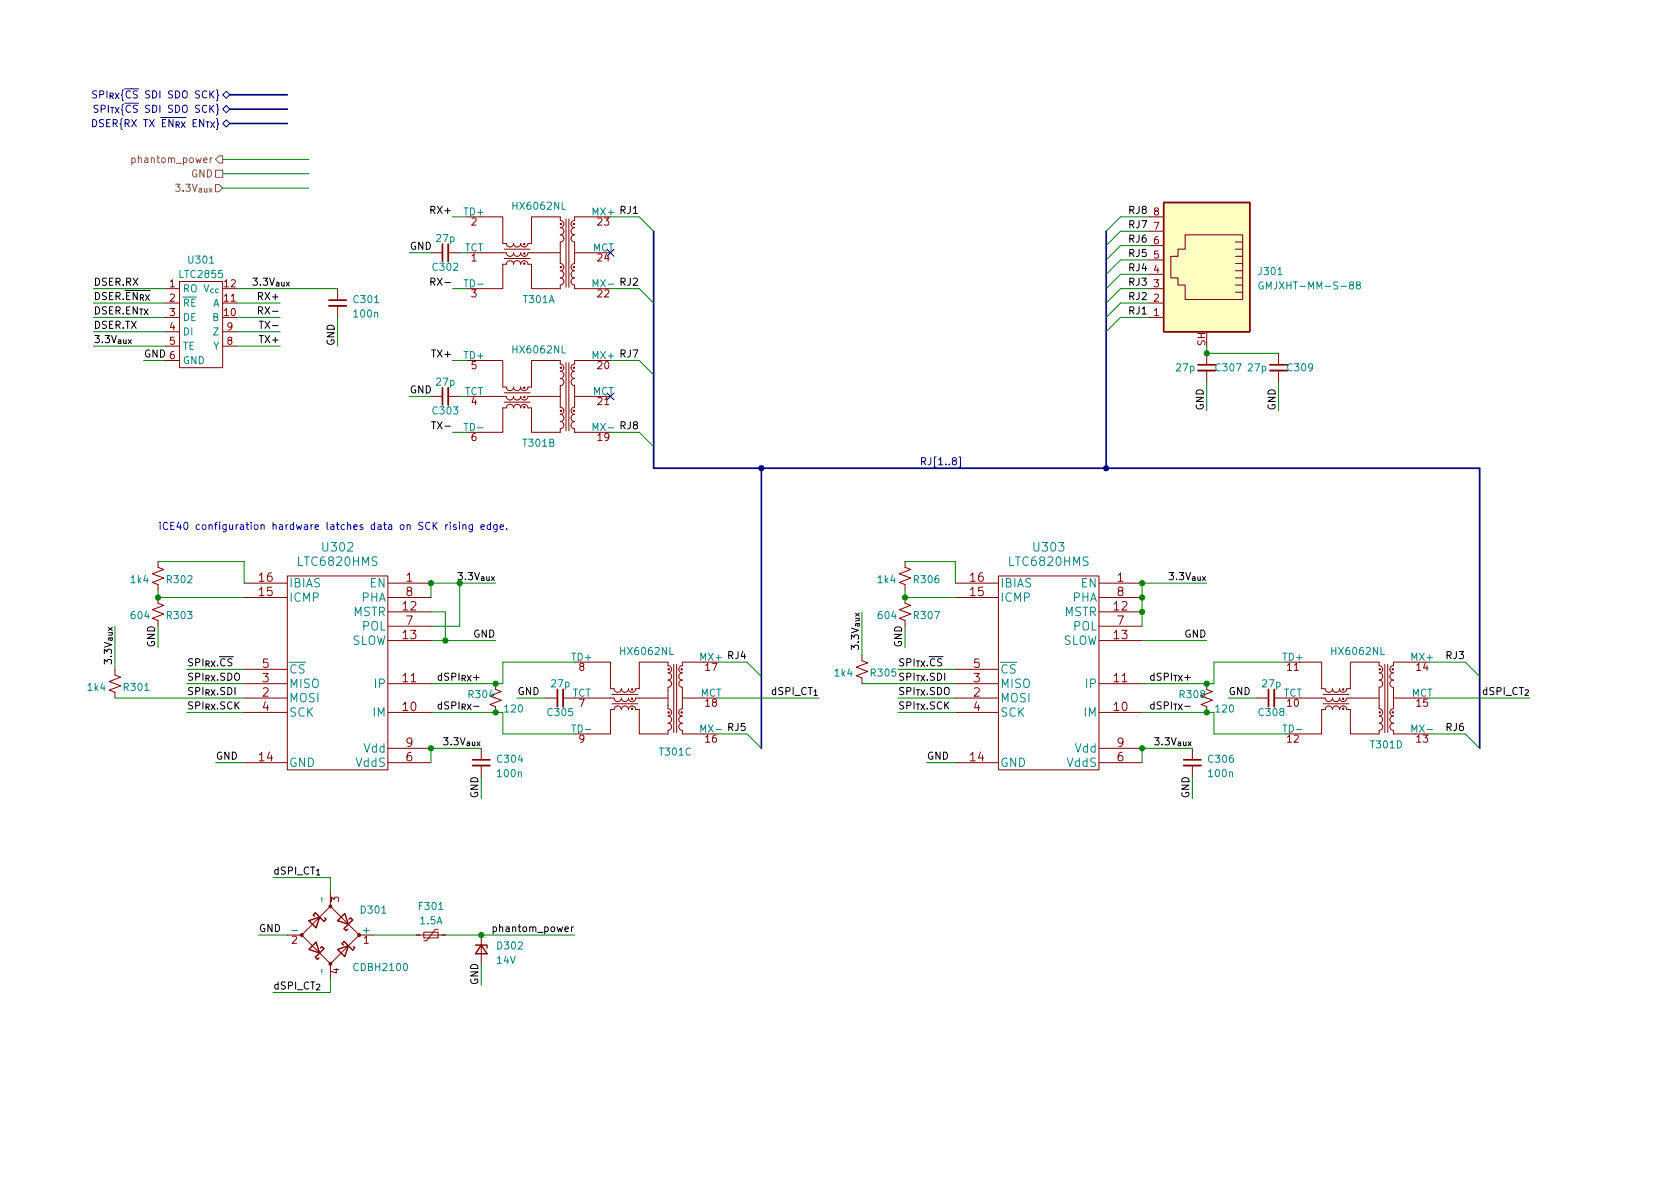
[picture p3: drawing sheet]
<svg xmlns="http://www.w3.org/2000/svg" width="297mm" height="210mm" viewBox="0 0 297 210" stroke-linecap="round" stroke-linejoin="round" font-family="sans-serif">
<path d="M58.2 54.1h3M79.2 43.2v3M79.2 68.6v3M211.8 65.5h3.1M224.5 65.5h3.1M83.6 135.4h3M99.6 121.9v3.1M209.3 135.4h3M225.3 121.9v3.1" fill="none" stroke="#840000" stroke-width=".33"/>
<path d="M58.2 53.1h3M78.2 43.2v3M78.2 68.6v3M211.8 64.5h3.1M224.5 64.5h3.1M83.6 134.4h3M98.6 121.9v3.1M209.3 134.4h3M224.3 121.9v3.1" fill="none" stroke="#840000" stroke-width=".3"/>
<g fill="none" stroke="#840000" stroke-width=".18">
<path d="M85.1 38.3h3.8v4.7l.6 .1a.64 .64 0 0 0 .7 .6 .64 .64 0 0 0 .6-.7 .63 .63 0 0 0 .6 .7 .63 .63 0 0 0 .7-.7 .63 .63 0 0 0 .6 .7 .63 .63 0 0 0 .6-.7h.7v-4.7h5.1v.7a.63 .63 0 0 1 .6 .6 .63 .63 0 0 1-.6 .7 .63 .63 0 0 1 .6 .6 .63 .63 0 0 1-.6 .6 .63 .63 0 0 1 .6 .7 .63 .63 0 0 1-.6 .6v3.8a.64 .64 0 0 1 .6 .7 .64 .64 0 0 1-.6 .6 .63 .63 0 0 1 .6 .6 .63 .63 0 0 1-.6 .6 .63 .63 0 0 1 .6 .7 .63 .63 0 0 1-.6 .6v.6h-5.1v-4.3h-.7a.63 .63 0 0 0-.6-.6 .63 .63 0 0 0-.6 .6 .63 .63 0 0 0-.7-.6 .63 .63 0 0 0-.6 .6 .63 .63 0 0 0-.6-.6 .63 .63 0 0 0-.7 .6h-.6v4.3h-3.8M100.1 38.7v12.1M100.6 38.7v12.1M105.4 38.3h-3.8v.7a.63 .63 0 0 0-.6 .6 .63 .63 0 0 0 .6 .7 .63 .63 0 0 0-.6 .6 .63 .63 0 0 0 .6 .6 .63 .63 0 0 0-.6 .7 .63 .63 0 0 0 .6 .6v3.8a.63 .63 0 0 0-.6 .6 .63 .63 0 0 0 .6 .7 .63 .63 0 0 0-.6 .6 .63 .63 0 0 0 .6 .6 .63 .63 0 0 0-.6 .7 .63 .63 0 0 0 .6 .6v.6h3.8M203.2 38.3h2.5M29.2 56.1h2.5M29.2 53.6h2.5M29.2 51h2.5M29.2 58.7h2.5M31.7 49.8h7.7v15.2h-7.7zM39.4 53.6h2.5M39.4 58.7h2.5"/>
<path d="M59.7 51v2.1M59.7 54.1v2M76.2 44.7h2M79.2 44.7h2.1M85.1 44.7h4.4a.63 .63 0 0 0 .7 .6 .63 .63 0 0 0 .6-.6 .63 .63 0 0 0 .6 .6 .63 .63 0 0 0 .7-.6 .63 .63 0 0 0 .6 .6 .63 .63 0 0 0 .6-.6h5.8M89.2 44.1h4.5M89.2 45.7h4.5M101.6 44.7h3.8M203.2 56.1h2.5M203.2 53.6h2.5M203.2 51h2.5M203.2 48.5h2.5"/>
<path d="M203.2 46h2.5M203.2 43.4h2.5M203.2 40.9h2.5M209.5 41.5h10.2v11.5h-10.2v-2.6h-1.2v-1.3h-1.3v-3.8h1.3v-1.2h1.2zM218.4 51.7h1.3M218.4 50.4h1.3M218.4 49.1h1.3M218.4 47.9h1.3M218.4 46.6h1.3M218.4 45.3h1.3M218.4 44.1h1.3M218.4 42.8h1.3"/>
<path d="M29.2 63.7h2.5M29.2 61.2h2.5M39.4 61.2h2.5M76.2 70.1h2M79.2 70.1h2.1M85.1 63.7h3.8v4.7l.6 .1a.64 .64 0 0 0 .7 .6 .64 .64 0 0 0 .6-.7 .63 .63 0 0 0 .6 .7 .63 .63 0 0 0 .7-.7 .63 .63 0 0 0 .6 .7 .63 .63 0 0 0 .6-.7h.7v-4.7h5.1v.7a.63 .63 0 0 1 .6 .6 .63 .63 0 0 1-.6 .7 .63 .63 0 0 1 .6 .6 .63 .63 0 0 1-.6 .6 .63 .63 0 0 1 .6 .7 .63 .63 0 0 1-.6 .6v3.8a.64 .64 0 0 1 .6 .7 .64 .64 0 0 1-.6 .6 .63 .63 0 0 1 .6 .6 .63 .63 0 0 1-.6 .6 .63 .63 0 0 1 .6 .7 .63 .63 0 0 1-.6 .6v.6h-5.1v-4.3h-.7a.63 .63 0 0 0-.6-.6 .63 .63 0 0 0-.6 .6 .63 .63 0 0 0-.7-.6 .63 .63 0 0 0-.6 .6 .63 .63 0 0 0-.6-.6 .63 .63 0 0 0-.7 .6h-.6v4.3h-3.8M85.1 70.1h4.4a.63 .63 0 0 0 .7 .6 .63 .63 0 0 0 .6-.6 .63 .63 0 0 0 .6 .6 .63 .63 0 0 0 .7-.6 .63 .63 0 0 0 .6 .6 .63 .63 0 0 0 .6-.6h5.8M89.2 71.1h4.5M89.2 69.5h4.5M100.1 64.1v12.1M100.6 64.1v12.1M101.6 70.1h3.8"/>
<path d="M105.4 63.7h-3.8v.7a.63 .63 0 0 0-.6 .6 .63 .63 0 0 0 .6 .7 .63 .63 0 0 0-.6 .6 .63 .63 0 0 0 .6 .6 .63 .63 0 0 0-.6 .7 .63 .63 0 0 0 .6 .6v3.8a.63 .63 0 0 0-.6 .6 .63 .63 0 0 0 .6 .7 .63 .63 0 0 0-.6 .6 .63 .63 0 0 0 .6 .6 .63 .63 0 0 0-.6 .7 .63 .63 0 0 0 .6 .6v.6h3.8M213.4 62.5v2M213.4 65.5v2.1M226.1 62.5v2M226.1 65.5v2.1M27.9 99.3v1l1.1 .4-2.1 .8 2.1 .7-2.1 .8 1 .4v1M160 99.3v1l1 .4-2 .8 2 .7-2 .8 1 .4v1M20.3 119.4l1 .4-2 .7 2 .8-2 .7 1 .4v1M27.9 105.7v1l1.1 .4-2.1 .7 2.1 .8-2.1 .7 1 .4v1M43.2 103.1h7.6M43.2 105.7h7.6M43.2 118.4h7.6"/>
<path d="M50.8 101.8h17.8v34.3h-17.8zM68.6 103.1h7.6M68.6 108.2h7.6M68.6 113.3h7.6M68.6 105.7h7.6M68.6 110.7h7.6M104.1 117.1h3.8v4.7h.7a.64 .64 0 0 0 .6 .6 .64 .64 0 0 0 .7-.6 .63 .63 0 0 0 .6 .6 .63 .63 0 0 0 .6-.6 .63 .63 0 0 0 .7 .6 .63 .63 0 0 0 .6-.6h.6v-4.7h5.1v.6a.63 .63 0 0 1 .6 .7 .63 .63 0 0 1-.6 .6 .63 .63 0 0 1 .6 .6 .63 .63 0 0 1-.6 .7 .63 .63 0 0 1 .6 .6 .63 .63 0 0 1-.6 .6l.1 3.8a.64 .64 0 0 1 .5 .7 .64 .64 0 0 1-.6 .6 .63 .63 0 0 1 .6 .6 .63 .63 0 0 1-.6 .7 .63 .63 0 0 1 .6 .6 .63 .63 0 0 1-.6 .7v.6h-5.1v-4.3h-.6a.63 .63 0 0 0-.6-.7 .63 .63 0 0 0-.7 .7 .63 .63 0 0 0-.6-.7 .63 .63 0 0 0-.6 .7 .63 .63 0 0 0-.7-.7 .63 .63 0 0 0-.6 .7h-.7v4.3h-3.8M119.1 117.5v12M119.6 117.5v12M124.5 117.1h-3.9v.6a.63 .63 0 0 0-.6 .7 .63 .63 0 0 0 .6 .6 .63 .63 0 0 0-.6 .6 .63 .63 0 0 0 .6 .7 .63 .63 0 0 0-.6 .6 .63 .63 0 0 0 .6 .6v3.8a.63 .63 0 0 0-.6 .7 .63 .63 0 0 0 .6 .6 .63 .63 0 0 0-.6 .6 .63 .63 0 0 0 .6 .7 .63 .63 0 0 0-.6 .6 .63 .63 0 0 0 .6 .7v.6h3.9M152.4 116.8l1 .4-2 .8 2 .7-2 .8 1 .4v1M160 105.7v1l1 .4-2 .7 2 .8-2 .7 1 .4v1"/>
<path d="M168.9 103.1h7.6M168.9 105.7h7.6M168.9 118.4h7.6M176.5 101.8h17.8v34.3h-17.8zM194.3 103.1h7.6M194.3 108.2h7.6M194.3 113.3h7.6M194.3 105.7h7.6M194.3 110.7h7.6M229.9 117.1h3.8v4.7h.6a.63 .63 0 0 0 .6 .6 .63 .63 0 0 0 .7-.6 .63 .63 0 0 0 .6 .6 .63 .63 0 0 0 .7-.6 .63 .63 0 0 0 .6 .6 .63 .63 0 0 0 .6-.6h.7v-4.7h5v.6a.64 .64 0 0 1 .7 .7 .64 .64 0 0 1-.7 .6M243.8 119a.64 .64 0 0 1 .7 .6 .64 .64 0 0 1-.7 .7M244.9 117.5v12"/>
<path d="M245.4 117.5v12M250.2 117.1h-3.8v.6a.63 .63 0 0 0-.7 .7 .63 .63 0 0 0 .7 .6 .63 .63 0 0 0-.7 .6 .63 .63 0 0 0 .7 .7 .63 .63 0 0 0-.7 .6 .63 .63 0 0 0 .7 .6v3.8a.63 .63 0 0 0-.7 .7 .63 .63 0 0 0 .7 .6 .63 .63 0 0 0-.7 .6 .63 .63 0 0 0 .7 .7 .63 .63 0 0 0-.7 .6 .63 .63 0 0 0 .7 .7v.6h3.8M43.2 123.4h7.6M43.2 126h7.6M43.2 120.9h7.6M43.2 134.9h7.6M68.6 126h7.6M68.6 120.9h7.6M68.6 134.9h7.6M68.6 132.3h7.6M85.1 132.3v2.1M85.1 135.4v2"/>
<path d="M87.6 120.9v1l1 .4-2 .8 2 .7-2 .8 1 .4v1M96.5 123.4h2.1M99.6 123.4h2M104.1 123.4h4.5a.63 .63 0 0 0 .6 .7 .63 .63 0 0 0 .7-.7 .63 .63 0 0 0 .6 .7 .63 .63 0 0 0 .6-.7 .63 .63 0 0 0 .7 .7 .63 .63 0 0 0 .6-.7h5.7M108.2 124.5h4.6M108.2 122.8h4.6M120.6 123.4h3.9M168.9 123.4h7.6M168.9 126h7.6M168.9 120.9h7.6M168.9 134.9h7.6M194.3 126h7.6"/>
<path d="M194.3 120.9h7.6M194.3 134.9h7.6M194.3 132.3h7.6M210.8 132.3v2.1M210.8 135.4v2M213.4 120.9v1l1 .4-2.1 .8 2.1 .7-2.1 .8 1.1 .4v1M222.2 123.4h2.1M225.3 123.4h2M229.9 123.4h4.4a.63 .63 0 0 0 .6 .7 .63 .63 0 0 0 .7-.7 .63 .63 0 0 0 .6 .7 .63 .63 0 0 0 .7-.7 .63 .63 0 0 0 .6 .7 .63 .63 0 0 0 .6-.7h5.7M233.9 124.5h4.6M233.9 122.8h4.6M243.8 129.2v.6h-5v-4.3h-.7a.63 .63 0 0 0-.6-.7 .63 .63 0 0 0-.6 .7 .63 .63 0 0 0-.7-.7 .63 .63 0 0 0-.6 .7 .63 .63 0 0 0-.7-.7 .63 .63 0 0 0-.6 .7h-.6v4.3h-3.8"/>
<path d="M243.8 127.9a.64 .64 0 0 1 .7 .6 .64 .64 0 0 1-.7 .7M243.8 126.6a.64 .64 0 0 1 .7 .6 .64 .64 0 0 1-.7 .7M243.8 121.5v3.8a.64 .64 0 0 1 .7 .7 .64 .64 0 0 1-.7 .6M243.8 120.3a.64 .64 0 0 1 .7 .6 .64 .64 0 0 1-.7 .6M246.4 123.4h3.8M58.4 157.7v2.6M50.8 165.3h2.5M58.4 160.3l5.1 5-5.1 5.1-5.1-5.1zM58.4 170.4v2.6M63.5 165.3h2.5M73.7 165.3h5M74.9 164.8h2.6v1.1h-2.6z"/>
<path d="M77.5 164.3h-.5l-1.6 2.1h-.5M85.1 165.3v5.1"/>
</g>
<g fill="#840000" stroke="#840000" stroke-width=".18">
<circle cx="237.5" cy="125.3" r=".13"/>
<circle cx="237.5" cy="123.6" r=".13"/>
<circle cx="237.5" cy="121.9" r=".13"/>
<circle cx="244" cy="126" r=".13"/>
<circle cx="244" cy="118.4" r=".13"/>
<circle cx="246.3" cy="126" r=".13"/>
<circle cx="246.3" cy="118.4" r=".13"/>
<circle cx="53.3" cy="165.3" r=".25"/>
<circle cx="58.4" cy="170.4" r=".25"/>
<circle cx="58.4" cy="160.3" r=".25"/>
<circle cx="63.5" cy="165.3" r=".25"/>
<circle cx="92.7" cy="46.6" r=".13"/>
<circle cx="92.7" cy="44.8" r=".13"/>
<circle cx="92.7" cy="43.2" r=".13"/>
<circle cx="99.2" cy="47.2" r=".13"/>
<circle cx="99.2" cy="39.6" r=".13"/>
<circle cx="101.5" cy="47.2" r=".13"/>
<circle cx="101.5" cy="39.6" r=".13"/>
<circle cx="92.7" cy="72" r=".13"/>
<circle cx="92.7" cy="70.2" r=".13"/>
<circle cx="92.7" cy="68.6" r=".13"/>
<circle cx="99.2" cy="72.6" r=".13"/>
<circle cx="99.2" cy="65" r=".13"/>
<circle cx="101.5" cy="72.6" r=".13"/>
<circle cx="101.5" cy="65" r=".13"/>
<circle cx="111.8" cy="125.3" r=".13"/>
<circle cx="111.8" cy="123.6" r=".13"/>
<circle cx="111.8" cy="121.9" r=".13"/>
<circle cx="118.2" cy="126" r=".13"/>
<circle cx="118.2" cy="118.4" r=".13"/>
<circle cx="120.5" cy="126" r=".13"/>
<circle cx="120.5" cy="118.4" r=".13"/>
</g>
<path d="M205.7 35.8h15.3v22.9h-15.3zM54.6 162.8l1.9-.6-.6 1.9zM55.6 162l-.2-.2 .4-.4 1.5 1.5 .4-.3-.3-.3M55.9 166.6l.6 1.9-1.9-.6zM56.6 167.6l.3-.2 .4 .4-1.5 1.5 .3 .4 .3-.3M59.7 162.8l1.3-1.3 .6 1.9zM59.7 167.9l1.9-.6-.6 1.9zM60.7 167.1l-.2-.2 .3-.4 1.6 1.5 .3-.4-.2-.2M61.7 162.6l.3-.3 .4 .4-1.6 1.5 .4 .4 .3-.3M84.1 167.1h2v.5M85.1 167.1l1 1.6h-2z" fill="none" stroke="#840000" stroke-width=".25"/>
<path d="M36.1 50.4l.4 1.2 .4-1.2M37.7 51.1h-.3l-.2 .2 .1 .4h.4M38.6 51.1h-.3l-.2 .2 .1 .4h.4M223.3 49.9a.59 .59 0 0 0-.7 .6 .59 .59 0 0 0 .7 .6l.1-.5h-.3M240 50.4l-.2-.3 .1-.1 .1-.2 .4 .1 .1 .2v.2l-.6 .1-.1 .2 .1 .4 .1 .1h.3l.2-.2v-.4l-.2-.1M56.8 158.7l.2 .6M56.8 171.4l.2 .6" fill="none" stroke="#008484" stroke-width=".18"/>
<path d="M205.7 35.8h15.3v22.9h-15.3z" fill="#ffffc2" stroke="#ffffc2" stroke-width=".18"/>
<path d="M39.4 19.3l.6-.6 .6 .6-.6 .6zM39.4 16.8l.6-.7 .6 .7-.6 .6zM39.4 21.8l.6-.6 .6 .6-.6 .7zM107.3 44.1l1.3 1.2M108.6 44.1l-1.3 1.2M107.3 69.5l1.3 1.2M108.6 69.5l-1.3 1.2M169.5 80.8h.3v1.8h-.3" fill="none" stroke="#000084" stroke-width=".18"/>
<path d="M23.3 28l.4-.1 .2 .3-.1 .5h-.5M23.3 27.9v1.3M37.5 27.9l-.3 .3M38.1 32.6h.6l.7 .7-.7 .6h-.6zM38.1 30.1h1.3v1.3h-1.3zM38.7 27.6h.7v1.2h-.7l-.6-.6z" fill="none" stroke="#848400" stroke-width=".18"/>
<path d="M45.7 54.9h.6l.1-.2v-.3l-.7-.1v1.2M45.8 56.8h.8M46 54.9l.4 .6M76.2 49.8h.6l.1-.2-.1-.3-.6-.1v1.2M76.5 49.8l.4 .6M76.3 74.6h.7M87.2 164l.4-.1 .2 .2-.1 .6h-.5M87.2 163.9v1.3M101.4 163.9l-.4 .2" fill="none" stroke="#000" stroke-width=".18"/>
<g fill="none" stroke="#0000c2" stroke-width=".18">
<path d="M78.8 92.8v.8M79.2 92.8l-.4 .2M79.6 92.4v.1M79.6 92.8v.8M80.6 92.8h-.3l-.2 .2 .1 .1 .4 .2v.3h-.5M81.2 92.4v.1M81.2 92.8v.8M81.8 92.9l.2-.1h.3l.1 .8M81.8 92.8v.8M83.5 92.8v1l-.2 .3-.3-.1M83.5 92.8h-.3l-.3 .2 .1 .6h.5M85 93.2l.7-.1-.1-.3h-.4l-.2 .2 .1 .6h.5"/>
<path d="M86.7 92.8h-.3l-.3 .2 .2 .6h.4M86.7 92.4v1.2M87.9 92.8v1l-.3 .3-.3-.1M87.9 92.8h-.4l-.2 .2 .1 .6h.5M88.4 93.2l.6-.1v-.3h-.4l-.2 .2 .1 .6h.5M89.6 93.5v.1"/>
</g>
<path d="M40.6 19.3h10.2M40.6 16.8h10.2M40.6 21.8h10.2M115.6 40.9v41.9h146v49.5M195.6 40.9v41.9M134.6 82.8v49.5" fill="none" stroke="#000084" stroke-width=".3"/>
<g fill="none" stroke="#008400" stroke-width=".18">
<path d="M39.4 28.2h15.2M39.4 30.7h15.2M39.4 33.3h15.2M80 38.3h2.5M107.9 38.3h5.1l2.6 2.6M203.2 38.3h-5.1l-2.5 2.6M16.5 58.7h12.7M16.5 56.1h12.7M16.5 51h12.7M16.5 53.6h12.7M41.9 58.7h7.6M41.9 56.1h7.6"/>
<path d="M41.9 51h17.8M41.9 53.6h7.6M59.7 56.1v5.1M72.4 44.7h3.8M80 51h2.5M81.3 44.7h1.2M107.9 51h5.1l2.6 2.6M203.2 56.1h-5.1l-2.5 2.6M203.2 46h-5.1l-2.5 2.5M203.2 48.5h-5.1l-2.5 2.5M203.2 51h-5.1l-2.5 2.6M203.2 40.9h-5.1l-2.5 2.5"/>
<path d="M203.2 43.4h-5.1l-2.5 2.6M203.2 53.6h-5.1l-2.5 2.5M16.5 61.2h12.7M25.4 63.7h3.8M41.9 61.2h7.6M72.4 70.1h3.8M80 63.7h2.5M80 76.4h2.5M81.3 70.1h1.2M107.9 63.7h5.1l2.6 2.6M107.9 76.4h5.1l2.6 2.6M213.4 61.2v1.3h12.7"/>
<path d="M213.4 67.6v5M226.1 67.6v5M27.9 99.3h15.3v3.8M160 99.3h8.9v3.8M20.3 110.7v7.7M27.9 104.4v1.3h15.3M27.9 110.7v3.8M33 118.4h10.2M76.2 113.3h11.4M76.2 108.2h2.5v5.1M81.3 103.1v7.6h-5.1M87.6 103.1h-11.4v2.6"/>
<path d="M101.6 117.1h-12.7v3.8h-12.7M127 117.1h5.1l2.5 2.5M152.4 108.2v7.6M158.7 118.4h10.2M160 104.4v1.3h8.9M160 110.7v3.8M201.9 113.3h11.5M213.4 103.1h-11.5v7.6M227.3 117.1h-12.7v3.8h-12.7M252.7 117.1h6.4l2.5 2.5M20.3 123.4h22.9M33 120.9h10.2"/>
<path d="M33 126h10.2M38.1 134.9h5.1M76.2 126h12.7v3.8h12.7M85.1 132.3h-8.9v2.6M85.1 137.4v3.8M91.4 123.4h5.1M127 123.4h17.8M127 129.8h5.1l2.5 2.5M152.4 120.9h16.5M158.7 126h10.2M158.7 123.4h10.2M163.8 134.9h5.1"/>
<path d="M201.9 126h12.7v3.8h12.7M210.8 132.3h-8.9v2.6M210.8 137.4v3.8M217.2 123.4h5M252.7 123.4h17.8M252.7 129.8h6.4l2.5 2.5M48.3 155.2h10.1v2.5M45.7 165.3h5.1M58.4 173v2.5h-10.1M66 165.3h7.7M78.7 165.3h22.9M85.1 170.4v3.8"/>
</g>
<g fill="#008400" stroke="#008400" stroke-width=".18">
<circle cx="27.9" cy="105.7" r=".46"/>
<circle cx="76.2" cy="103.1" r=".46"/>
<circle cx="78.7" cy="113.3" r=".46"/>
<circle cx="76.2" cy="132.3" r=".46"/>
<circle cx="85.1" cy="165.3" r=".46"/>
<circle cx="81.3" cy="103.1" r=".46"/>
<circle cx="87.6" cy="120.9" r=".46"/>
<circle cx="87.6" cy="126" r=".46"/>
<circle cx="160" cy="105.7" r=".46"/>
<circle cx="201.9" cy="103.1" r=".46"/>
<circle cx="213.4" cy="62.5" r=".46"/>
<circle cx="213.4" cy="120.9" r=".46"/>
<circle cx="213.4" cy="126" r=".46"/>
<circle cx="201.9" cy="105.7" r=".46"/>
<circle cx="201.9" cy="108.2" r=".46"/>
<circle cx="201.9" cy="132.3" r=".46"/>
</g>
<g fill="#000084" stroke="#000084" stroke-width=".18">
<circle cx="195.6" cy="82.8" r=".46"/>
<circle cx="134.6" cy="82.8" r=".46"/>
</g>
<g font-size="2.1" fill="#008484">
<text x="52.9" y="100.1">LTC6820HMS</text>
<text x="57.2" y="97.5">U302</text>
<text x="178.6" y="100.1">LTC6820HMS</text>
<text x="182.9" y="97.5">U303</text>
<text x="51.1" y="106.4">ICMP</text>
<text x="51.1" y="103.9">IBIAS</text>
<text x="63.9" y="106.4">PHA</text>
<text x="65.4" y="103.9">EN</text>
<text x="176.8" y="106.4">ICMP</text>
<text x="176.8" y="103.9">IBIAS</text>
<text x="189.6" y="106.4">PHA</text>
<text x="191.2" y="103.9">EN</text>
<text x="62.4" y="108.9">MSTR</text>
<text x="64" y="111.5">POL</text>
<text x="188.1" y="108.9">MSTR</text>
<text x="189.8" y="111.5">POL</text>
<text x="51.1" y="119.1">~CS</text>
<text x="62.1" y="114">SLOW</text>
<text x="176.8" y="119.1">~CS</text>
<text x="187.8" y="114">SLOW</text>
<text x="51.1" y="124.2">MOSI</text>
<text x="51.1" y="121.6">MISO</text>
<text x="66.4" y="121.6">IP</text>
<text x="176.8" y="124.2">MOSI</text>
<text x="176.8" y="121.6">MISO</text>
<text x="192.1" y="121.6">IP</text>
<text x="51.1" y="126.7">SCK</text>
<text x="66" y="126.7">IM</text>
<text x="176.8" y="126.7">SCK</text>
<text x="191.7" y="126.7">IM</text>
<text x="51.1" y="135.6">GND</text>
<text x="63" y="135.6">VddS</text>
<text x="64.4" y="133.1">Vdd</text>
<text x="176.8" y="135.6">GND</text>
<text x="188.7" y="135.6">VddS</text>
<text x="190.1" y="133.1">Vdd</text>
</g>
<g font-size="2.1" fill="#840000">
<text x="45.8" y="105.4">15</text>
<text x="45.8" y="102.9">16</text>
<text x="71.2" y="107.9">12</text>
<text x="71.8" y="102.9">1</text>
<text x="71.8" y="105.4">8</text>
<text x="171.6" y="105.4">15</text>
<text x="171.6" y="102.9">16</text>
<text x="197" y="107.9">12</text>
<text x="197.5" y="102.9">1</text>
<text x="197.5" y="105.4">8</text>
<text x="71.2" y="113">13</text>
<text x="71.8" y="110.5">7</text>
<text x="197" y="113">13</text>
<text x="197.5" y="110.5">7</text>
<text x="46.4" y="118.1">5</text>
<text x="172.1" y="118.1">5</text>
<text x="46.4" y="123.2">2</text>
<text x="46.4" y="120.6">3</text>
<text x="46.4" y="125.7">4</text>
<text x="71.2" y="125.7">10</text>
<text x="71.2" y="120.6">11</text>
<text x="172.1" y="123.2">2</text>
<text x="172.1" y="120.6">3</text>
<text x="172.1" y="125.7">4</text>
<text x="197" y="125.7">10</text>
<text x="197" y="120.6">11</text>
<text x="45.8" y="134.6">14</text>
<text x="71.8" y="134.6">6</text>
<text x="71.8" y="132.1">9</text>
<text x="171.6" y="134.6">14</text>
<text x="197.5" y="134.6">6</text>
<text x="197.5" y="132.1">9</text>
</g>
<g font-size="1.8" fill="#000084">
<text x="15.5" y="17.4">SPI_{RX}{~CS SDI SDO SCK}</text>
<text x="12.2" y="22.5">DSER{RX TX ~EN_{RX} EN_{TX}}</text>
<text x="15.7" y="19.9">SPI_{TX}{~CS SDI SDO SCK}</text>
<text x="162.6" y="82.3">RJ[1..8]</text>
</g>
<g font-size="1.8" fill="#848400">
<text x="24.1" y="28.8">phantom_power</text>
<text x="28.7" y="33.9">3.3V_{aux}</text>
<text x="33.8" y="31.4">GND</text>
</g>
<g font-size="1.8">
<text x="76.5" y="37.8">RX+</text>
<text x="109.8" y="37.8">RJ1</text>
<text x="199.4" y="37.8">RJ8</text>
<text x="199.4" y="40.3">RJ7</text>
<text x="72.4" y="44.2">GND</text>
<text x="199.4" y="45.4">RJ5</text>
<text x="199.4" y="48">RJ4</text>
<text x="199.4" y="42.9">RJ6</text>
<text x="16.5" y="53">DSER.~EN_{RX}2</text>
<text x="16.5" y="50.5">DSER.RX</text>
<text x="44.4" y="50.5">3.3V_{aux}</text>
<text x="46" y="53">RX+</text>
<text x="77" y="50.5">RX-</text>
<text x="109.8" y="50.5">RJ2</text>
<text x="199.4" y="53">RJ2</text>
<text x="199.4" y="50.5">RJ3</text>
<text x="16.5" y="58.1">DSER.TX</text>
<text x="16.5" y="55.6">DSER.EN_{TX} 3</text>
<text x="46.5" y="55.6">RX-</text>
<text x="46.7" y="58.1">TX-</text>
<text x="199.4" y="55.6">RJ1</text>
<text x="16.5" y="60.7">3.3V_{aux}</text>
<text x="25.4" y="63.2">GND 6</text>
<text x="46.2" y="60.7">TX+</text>
<text x="59.2" y="61.2" transform="rotate(-90 59.2 61.2)">GND</text>
<text x="76.7" y="63.2">TX+</text>
<text x="109.8" y="63.2">RJ7</text>
<text x="72.4" y="69.6">GND</text>
<text x="77.2" y="75.9">TX-</text>
<text x="109.8" y="75.9">RJ8</text>
<text x="212.8" y="72.6" transform="rotate(-90 212.8 72.6)">GND</text>
<text x="225.5" y="72.6" transform="rotate(-90 225.5 72.6)">GND</text>
<text x="78.6" y="102.6">3.3V_{aux}</text>
<text x="204.3" y="102.6">3.3V_{aux}</text>
<text x="83.7" y="112.7">GND</text>
<text x="209.4" y="112.7">GND</text>
<text x="19.8" y="119.8" transform="rotate(-90 19.8 119.8)">3.3V_{aux}</text>
<text x="27.4" y="114.5" transform="rotate(-90 27.4 114.5)">GND</text>
<text x="33" y="117.8">SPI_{RX}.~CS</text>
<text x="128.8" y="116.5">RJ4</text>
<text x="151.9" y="117.2" transform="rotate(-90 151.9 117.2)">3.3V_{aux}</text>
<text x="158.7" y="117.8">SPI_{TX}.~CS</text>
<text x="159.5" y="114.5" transform="rotate(-90 159.5 114.5)">GND</text>
<text x="255.8" y="116.5">RJ3</text>
<text x="33" y="120.4">SPI_{RX}.SDO</text>
<text x="33" y="125.4">SPI_{RX}.SCK</text>
<text x="33" y="122.9">SPI_{RX}.SDI</text>
<text x="75.3" y="120.4">dSPI_{RX}+</text>
<text x="75.8" y="125.4">dSPI_{RX}-</text>
<text x="91.4" y="122.9">GND</text>
<text x="134.2" y="122.9">dSPI_CT_{1}</text>
<text x="158.7" y="122.9">SPI_{TX}.SDO</text>
<text x="158.7" y="120.4">SPI_{TX}.SDI</text>
<text x="158.7" y="125.4">SPI_{TX}.SCK</text>
<text x="201.2" y="120.4">dSPI_{TX}+</text>
<text x="201.7" y="125.4">dSPI_{TX}-</text>
<text x="217.2" y="122.9">GND</text>
<text x="259.9" y="122.9">dSPI_CT_{2}</text>
<text x="76" y="131.8">3.3V_{aux}</text>
<text x="128.8" y="129.2">RJ5</text>
<text x="201.8" y="131.8">3.3V_{aux}</text>
<text x="255.8" y="129.2">RJ6</text>
<text x="38.1" y="134.3">GND</text>
<text x="163.8" y="134.3">GND</text>
<text x="84.6" y="141.2" transform="rotate(-90 84.6 141.2)">GND</text>
<text x="210.3" y="141.2" transform="rotate(-90 210.3 141.2)">GND</text>
<text x="48.3" y="154.6">dSPI_CT_{1}</text>
<text x="45.7" y="164.8">GND</text>
<text x="87.9" y="164.8">phantom_power</text>
<text x="48.3" y="175">dSPI_CT_{2}</text>
<text x="84.6" y="174.2" transform="rotate(-90 84.6 174.2)">GND</text>
</g>
<g font-size="1.8" fill="#008484">
<text x="82.1" y="38.1">TD+</text>
<text x="90.9" y="37.1">HX6062NL</text>
<text x="104.8" y="38.1">MX+</text>
<text x="33.4" y="46.6">U301</text>
<text x="76.6" y="47.9">C302</text>
<text x="77.2" y="42.8">27p</text>
<text x="82.1" y="44.4">TCT</text>
<text x="104.8" y="44.4">MCT</text>
<text x="31.9" y="49.1">LTC2855</text>
<text x="32.3" y="51.7">RO</text>
<text x="62.6" y="53.6">C301</text>
<text x="82.3" y="50.8">TD-</text>
<text x="92.6" y="53.6">T301A</text>
<text x="105.1" y="50.8">MX-</text>
<text x="222.7" y="48.6">J301</text>
<text x="223.9" y="51.2">GMJXHT-MM-S-88</text>
<text x="32.3" y="54.2">~RE</text>
<text x="32.3" y="56.8">DE</text>
<text x="32.3" y="59.3">DI</text>
<text x="37.6" y="56.8">B</text>
<text x="37.6" y="54.2">A</text>
<text x="37.8" y="59.3">Z</text>
<text x="62.7" y="56.1">100n</text>
<text x="32.3" y="61.8">TE</text>
<text x="32.3" y="64.4">GND</text>
<text x="37.7" y="61.8">Y</text>
<text x="82.1" y="63.5">TD+</text>
<text x="90.9" y="62.5">HX6062NL</text>
<text x="104.8" y="63.5">MX+</text>
<text x="208" y="65.7">27p</text>
<text x="215.1" y="65.7">C307</text>
<text x="220.7" y="65.7">27p</text>
<text x="227.8" y="65.7">C309</text>
<text x="77.2" y="68.2">27p</text>
<text x="82.1" y="69.8">TCT</text>
<text x="104.8" y="69.8">MCT</text>
<text x="76.6" y="73.3">C303</text>
<text x="82.3" y="76.2">TD-</text>
<text x="105.1" y="76.2">MX-</text>
<text x="92.6" y="79">T301B</text>
<text x="23.2" y="103.1">1k4</text>
<text x="29.6" y="103.1">R302</text>
<text x="155.3" y="103.1">1k4</text>
<text x="161.7" y="103.1">R306</text>
<text x="23.3" y="109.5">604</text>
<text x="29.6" y="109.5">R303</text>
<text x="155.4" y="109.5">604</text>
<text x="161.7" y="109.5">R307</text>
<text x="101.2" y="116.8">TD+</text>
<text x="109.9" y="115.8">HX6062NL</text>
<text x="123.9" y="116.8">MX+</text>
<text x="147.6" y="119.6">1k4</text>
<text x="154.1" y="119.6">R305</text>
<text x="226.9" y="116.8">TD+</text>
<text x="235.7" y="115.8">HX6062NL</text>
<text x="249.6" y="116.8">MX+</text>
<text x="15.6" y="122.2">1k4</text>
<text x="22" y="122.2">R301</text>
<text x="83" y="123.4">R304</text>
<text x="89.3" y="126">120</text>
<text x="97.5" y="121.5">27p</text>
<text x="101.2" y="123.2">TCT</text>
<text x="123.8" y="123.2">MCT</text>
<text x="208.7" y="123.4">R308</text>
<text x="215" y="126">120</text>
<text x="223.3" y="121.5">27p</text>
<text x="226.9" y="123.2">TCT</text>
<text x="249.5" y="123.2">MCT</text>
<text x="96.9" y="126.6">C305</text>
<text x="101.4" y="129.5">TD-</text>
<text x="124.1" y="129.5">MX-</text>
<text x="222.7" y="126.6">C308</text>
<text x="227.1" y="129.5">TD-</text>
<text x="249.8" y="129.5">MX-</text>
<text x="88" y="134.9">C304</text>
<text x="88.1" y="137.4">100n</text>
<text x="116.7" y="133.6">T301C</text>
<text x="213.8" y="134.9">C306</text>
<text x="213.8" y="137.4">100n</text>
<text x="242.5" y="132.3">T301D</text>
<text x="63.9" y="161.5">D301</text>
<text x="74.2" y="160.9">F301</text>
<text x="51.8" y="165.1">-</text>
<text x="64.3" y="165.1">+</text>
<text x="74.3" y="163.4">1.5A</text>
<text x="88" y="167.9">D302</text>
<text x="62.8" y="171.7">CDBH2100</text>
<text x="87.9" y="170.4">14V</text>
</g>
<g font-size="1.8" fill="#840000">
<text x="83.3" y="39.9">2</text>
<text x="105.7" y="39.9">23</text>
<text x="204" y="40.6">7</text>
<text x="204" y="38.1">8</text>
<text x="83.3" y="46.2">1</text>
<text x="105.7" y="46.2">24</text>
<text x="204" y="45.7">5</text>
<text x="204" y="43.2">6</text>
<text x="30" y="50.8">1</text>
<text x="39.7" y="53.3">11</text>
<text x="39.7" y="50.8">12</text>
<text x="83.3" y="52.6">3</text>
<text x="105.7" y="52.6">22</text>
<text x="204" y="53.3">2</text>
<text x="204" y="50.8">3</text>
<text x="204" y="48.3">4</text>
<text x="30" y="58.4">4</text>
<text x="39.7" y="55.9">10</text>
<text x="40.1" y="58.4">9</text>
<text x="204" y="55.9">1</text>
<text x="30" y="61">5</text>
<text x="40.1" y="61">8</text>
<text x="83.3" y="65.3">5</text>
<text x="105.7" y="65.3">20</text>
<text x="213.1" y="61.2" transform="rotate(-90 213.1 61.2)">SH</text>
<text x="83.3" y="71.6">4</text>
<text x="105.7" y="71.6">21</text>
<text x="83.3" y="78">6</text>
<text x="105.7" y="78">19</text>
<text x="102.4" y="118.6">8</text>
<text x="124.7" y="118.6">17</text>
<text x="227.6" y="118.6">11</text>
<text x="250.5" y="118.6">14</text>
<text x="102.4" y="125">7</text>
<text x="124.7" y="125">18</text>
<text x="227.6" y="125">10</text>
<text x="250.5" y="125">15</text>
<text x="102.4" y="131.3">9</text>
<text x="124.7" y="131.3">16</text>
<text x="227.6" y="131.3">12</text>
<text x="250.5" y="131.3">13</text>
<text x="59.9" y="159.5" transform="rotate(-90 59.9 159.5)">3</text>
<text x="51.6" y="166.9">2</text>
<text x="64.3" y="166.9">1</text>
<text x="59.9" y="172.2" transform="rotate(-90 59.9 172.2)">4</text>
</g>
<text font-size="1.8" fill="#0000c2" x="27.9" y="93.7">iCE40 configuration hardware latches data on SCK rising edge.</text>
</svg>
